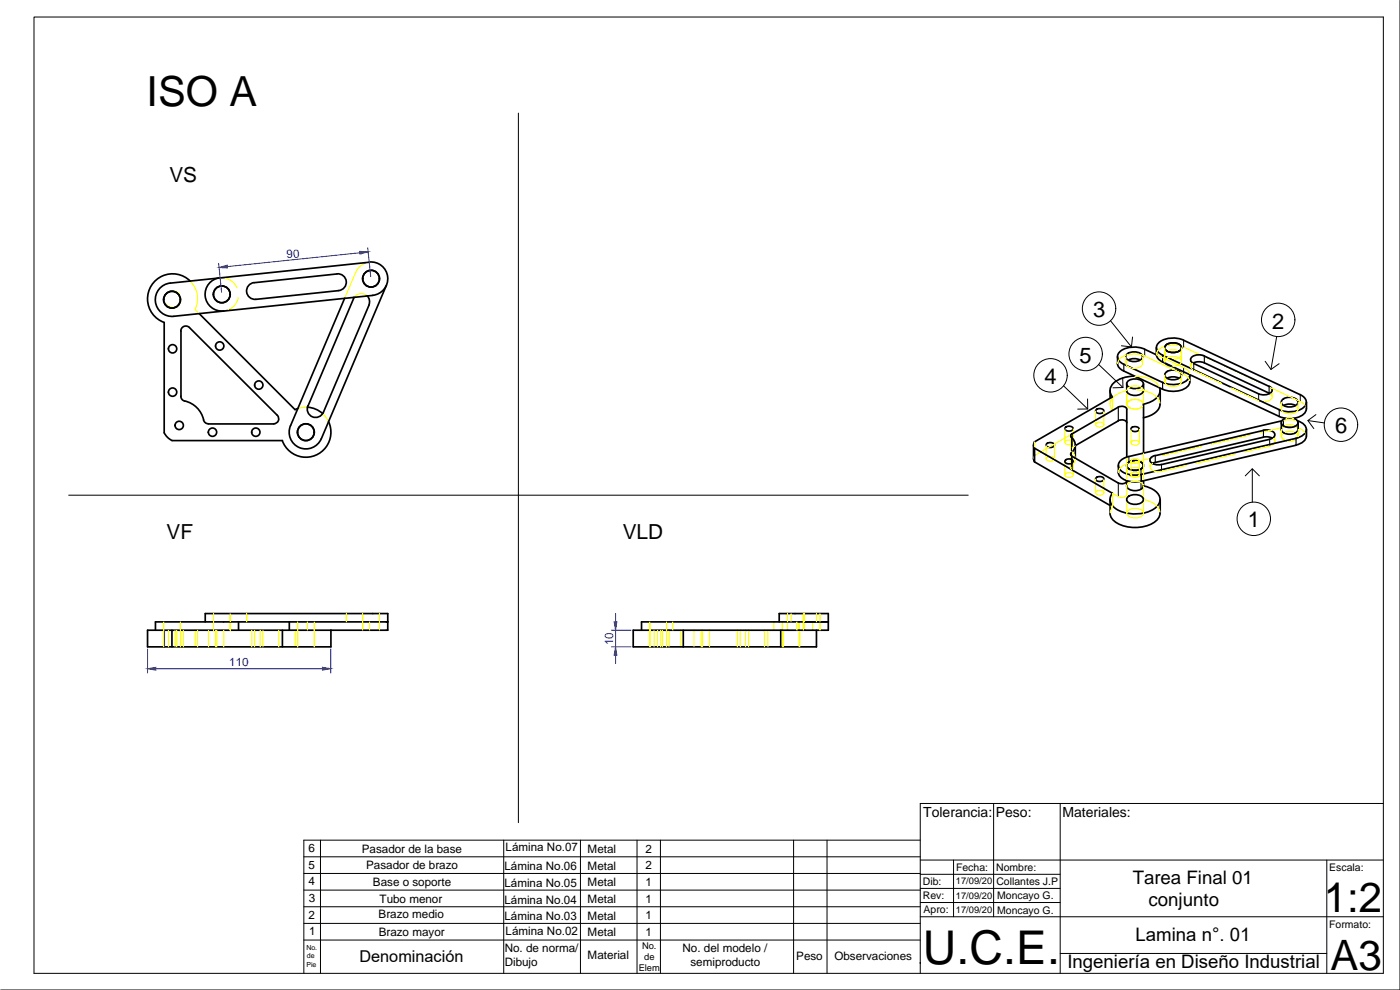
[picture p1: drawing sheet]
<svg xmlns="http://www.w3.org/2000/svg" width="420mm" height="297mm" viewBox="0 0 420 297" stroke-linecap="round" stroke-linejoin="round" font-family="sans-serif">
<!-- layer: MD_Oculto -->
<g fill="none" stroke="#ff0" stroke-width=".34">
<path d="M110.8 78.7a4.8 4.8 0 0 0-4 3l-3.4 7.8M53.8 88.2a2.5 2.5 0 0 0-2.8-.9 2.5 2.5 0 0 0-1.7 2.4M54.3 89.7a2.46 2.46 0 0 1-1.7 2.4 2.46 2.46 0 0 1-2.8-1M57.1 84.3a7.4 7.4 0 0 1 1.4 8.6l1.3 1.2M66.1 83.4a5 5 0 0 1 5.1 3M71.5 89.3a4.8 4.8 0 0 1-4.4 4M110.2 88.8a2.47 2.47 0 0 0-3.9 .4M333.2 119.5v1.8M335.4 109.1a3.9 3.9 0 0 1 4.1-2.9h1.7l1.6 .3 12.4 5.8a2.88 2.88 0 0 1 1.9 2.2M337.9 107v2.1M338.2 117.2a6.3 6.3 0 0 0-5 3.4 2.8 2.8 0 0 0 .7 2.5v-4M338.2 117.2a2.93 2.93 0 0 1 4.3-1l.5 .5 .2 .5v4.1"/>
<path d="M338.2 117.2v4.1M338.6 108.1a1.14 1.14 0 0 0-.7 1.2 1.14 1.14 0 0 0 1.1 1 3.2 3.2 0 0 0 3.9-.9l-.2-.9-.5-.4M340.6 112.9a7.5 7.5 0 0 1 7.4 3.5M341.1 117a8.6 8.6 0 0 1 6.8 3l.3 1.3M342.9 107v2.1M347 106.4a4 4 0 0 1 4.2-2.9h1.7l1.6 .3 10.1 4.7M347 106.5l8.2 3.8a2.75 2.75 0 0 1 1.9 2.1M349.6 104.3v4.1M349.6 112.5v2M349.8 105.8a3.4 3.4 0 0 1 4.7 .2 1.49 1.49 0 0 1-1.7 1.7 2.49 2.49 0 0 1-3.2-1.4zM349.8 109a1.27 1.27 0 0 1 1.1-1.9 2.75 2.75 0 0 1 3.7 1.4 2.59 2.59 0 0 1-3.1 1.3M350.3 113.5a1.14 1.14 0 0 0-.7 1.3 1.14 1.14 0 0 0 1.1 .9 3.2 3.2 0 0 0 3.8-.9v-.6l-.7-.7"/>
<path d="M354.6 104.3v4.1M354.6 112.5v2M357.3 107.9v2.1M358.1 109a1.09 1.09 0 0 0-.8 1.1 1.09 1.09 0 0 0 1 1l8.3 3.9M367.3 109.8l10.9 5M369.4 116.3l8.3 3.9a2.86 2.86 0 0 0 4.1-1.2l-.7-.9M380.9 116.1l9.3 4.4a3.1 3.1 0 0 1 1.9 2.2M381.8 117v2.1M92.3 122.2l-2.9 .4M96.9 124.1l1.7 2.4M310.5 132.6v1.9M313.9 133.5v4.1"/>
<path d="M314 137.4l.7-.4a1.13 1.13 0 0 1 1.7 .9 1.4 1.4 0 0 1-2.4-.4zM316.4 133.5v4.1M319.6 128.6v4.1M319.6 138.5v4M320 132.2l.6-.2a1.02 1.02 0 0 1 1.4 1 1.41 1.41 0 0 1-2.4-.4zM321.3 130.8v4.1M321.3 136.3v4.1M321.8 130.2l-11.3 6.5-.3 .9M322.1 128.6v4.1M322.1 138.5v4M322.7 133.7l-1.1 .7-.3 .5a5 5 0 0 1 1.3 3.3l-1.2 2v.5l.4 .3M322.7 137.5v.1"/>
<path d="M328.8 123.3v4.1M328.9 127.1a1.36 1.36 0 0 1 2.4 .5l-1.1 .5a.95 .95 0 0 1-1.3-1zM331.3 123.3v4.1M338.2 137.2v7M338.5 120.6a3.2 3.2 0 0 1 4.7 .5 2.21 2.21 0 0 1-2.9 1.6 1.67 1.67 0 0 1-2-1.9zM338.6 120.5a3.4 3.4 0 0 1 4.5 .4 1.49 1.49 0 0 1-1.7 1.8 2.55 2.55 0 0 1-3.2-1.4zM339.4 128.8v4M339.4 138.3v4.1M339.5 138l.9-.4a.91 .91 0 0 1 1.1 .1 .91 .91 0 0 1 .3 1l-1 .4a.98 .98 0 0 1-1.3-1.1zM339.6 132.4l.6-.2a1.13 1.13 0 0 1 1.7 .8 1.38 1.38 0 0 1-2.4-.3zM341.9 128.8v4M341.9 138.3v4.1"/>
<path d="M343.2 136v8.3M345.1 138v2.1M345.9 139.1a1.17 1.17 0 0 0-.7 1.2 1.17 1.17 0 0 0 1 1l1.9 .2 7.9-1.8M345.9 137.4l-8.5 2.2a2.76 2.76 0 0 0-1.7 2.1M360.6 134l-11.8 2.7M370.7 136.3l-11.8 2.7M375.2 130.5l-11.7 2.8M378.1 129.9l7.1-1.7a6 6 0 0 1 6.8 2.2l.1 .5M381.9 131.5a1.17 1.17 0 0 1 .7 1.3 1.17 1.17 0 0 1-1.1 .9l-7.9 1.9M382.6 130.5v2M384.6 130.9v-2.1a2.96 2.96 0 0 1 4.2-1l.6 .5 .2 .5v2.1M384.6 120.7v2"/>
<path d="M384.7 126.3l3.1-.3 1.6 .3M384.9 130.2a3.2 3.2 0 0 1 4.7 .5 2.21 2.21 0 0 1-2.9 1.6 1.67 1.67 0 0 1-2-1.8zM385 130.1a3.5 3.5 0 0 1 4.5 .4 1.94 1.94 0 0 1-2.6 1.8 1.87 1.87 0 0 1-2.3-1.7zM385.3 121.7a1.16 1.16 0 0 0-.7 1.3 1.16 1.16 0 0 0 1.1 .9 2.94 2.94 0 0 0 3.9-1.2l-.2-.5-.6-.5M385.9 125.5l.9-.1 1.4 .1M389.6 120.7v2M319.7 142.2l.1-.1a1.43 1.43 0 0 1 2.3 .5 1.42 1.42 0 0 1-2.5-.2zM328.8 143.7v4.2M328.9 147.6l.9-.5a1.04 1.04 0 0 1 1.5 1 1.52 1.52 0 0 1-2.5-.3zM331.3 143.7v4.2M333.2 151.7l.7 .4M333.9 152.1v-4.1l1.9 1.1a1.67 1.67 0 0 0 2.4-.7v-2.6a2.7 2.7 0 0 1 3.6-1.3l1 .5 .4 .8v8.2"/>
<path d="M333.9 152.1l-.7 1.9M338.2 149.9v4.1M338.4 141.1a3.4 3.4 0 0 1 4.7 .2 1.49 1.49 0 0 1-1.7 1.8 2.55 2.55 0 0 1-3.2-1.4zM338.6 153.1a3.4 3.4 0 0 1 4.5 .5 1.49 1.49 0 0 1-1.7 1.7 2.55 2.55 0 0 1-3.2-1.3zM339.6 142l.6-.2a1.13 1.13 0 0 1 1.7 .8 1.4 1.4 0 0 1-2.4-.3zM343.2 149.9a5.5 5.5 0 0 1 5 4.1M49.1 186.6v7.5M50.5 189.1v5M52.5 189.1v5M53 189.1v5M54.1 186.6v7.5M54.3 189.1v5"/>
<path d="M55 189.1v5M58.5 189.1v5M59.3 189.1v5M62.6 189.1v5M64.1 184.1v5M64.7 189.1v5M65.1 189.1v5M67.2 189.1v5M69.1 184.1v5M74 184.1v2.5M75.6 189.1v5M76.4 189.1v5"/>
<path d="M78.1 189.1v5M78.9 189.1v5M83.7 189.1v5M88.6 189.1v5M89.3 186.6v7.5M92.2 186.6v2.5M94.3 186.6v7.5M103.9 184.1v2.5M108.8 184.1v5M110.9 186.6v2.5M113.9 184.1v5M195 186.6v7.5"/>
<path d="M196.3 189.1v5M197.4 189.1v5M198.3 189.1v5M198.8 189.1v5M200 186.6v7.5M200.8 189.1v5M201.9 186.6v2.5M204.3 189.1v5M208.3 189.1v5M210.4 189.1v5M210.8 189.1v5M212.9 189.1v5"/>
<path d="M221.3 189.1v5M222.2 189.1v5M223.8 189.1v5M224.7 189.1v5M229.4 189.1v5M230.5 189.1v5M232.3 186.6v2.5M234.8 186.6v7.5M235 189.1v5M236.3 184.1v5M237.4 184.1v2.5M239.2 186.6v2.5"/>
<path d="M239.8 186.6v7.5M240 189.1v5M241.1 184.1v5M241.4 184.1v5M243.9 186.6v2.5M245 184.1v2.5M246.1 184.1v5"/>
</g>
<!-- layer: MD_Visible -->
<g fill="none" stroke="#000" stroke-width=".51">
<path d="M110.8 78.7l-59.7 6.2M110.8 78.6a5 5 0 0 1 5.5 4.5 5 5 0 0 1-4.4 5.5l-44.8 4.7M51.1 84.9a5 5 0 0 0-4.5 5.5 5 5 0 0 0 5.5 4.5M54.3 99.3a1.5 1.5 0 0 1 .9-1.4 1.5 1.5 0 0 1 1.6 .4l26.4 26.3a1.5 1.5 0 0 1 .3 1.6 1.5 1.5 0 0 1-1.4 1h-19.5l-1.1-.5-.4-.7M54.3 99.3v19.6M57.1 84.3a7.5 7.5 0 0 0-11.7 1.4 7.5 7.5 0 0 0 3.9 11.1v33.1M59.8 94.1l28.8 28.8 .8-.3M66 83.3a5 5 0 0 0-4.4 5.5 5 5 0 0 0 5.5 4.5M67.1 93.3l-14.9 1.6M76.3 84.8a2.52 2.52 0 0 0-2.3 2.8 2.52 2.52 0 0 0 2.8 2.2M101.1 82.2l-24.8 2.6M101.1 82.2a2.52 2.52 0 0 1 2.8 2.2 2.52 2.52 0 0 1-2.2 2.8l-24.9 2.6"/>
<path d="M103.4 89.5l-16.2 38.2a5 5 0 0 0 2.6 6.6 5 5 0 0 0 6.6-2.7M106.1 89.6l-13.7 32.1a2.52 2.52 0 0 0 1.3 3.4 2.52 2.52 0 0 0 3.3-1.4M106.3 89.2l-.2 .3M110.2 88.7l.7 1.3-.2 1.5-13.7 32.3M116 85.6l-19.6 46M54.3 118.9l.2 .8a2.29 2.29 0 0 0 1.9 .9 7.5 7.5 0 0 1 4.7 5.4M333.2 117.2v2.3M335.4 107a3.5 3.5 0 0 0 .5 3.3l1.3 1 11.7 5.5M338.2 115.2l-.1 2a2.9 2.9 0 0 0 4.3 1l.7-.6 .1-2.4M338.2 106.3a3.4 3.4 0 0 1 4.6 .4 1.58 1.58 0 0 1-1.8 1.7h-1.3a1.44 1.44 0 0 1-1.4-.5 1.44 1.44 0 0 1-.1-1.6zM338.4 114.4a3.4 3.4 0 0 1 4.7 .4 1.58 1.58 0 0 1-1.8 1.8h-1.3a1.44 1.44 0 0 1-1.5-.6 1.44 1.44 0 0 1-.1-1.6zM338.6 108l1.8-.4 1.8 .4"/>
<path d="M340.5 112.8a8 8 0 0 0-7.1 3.2 2.7 2.7 0 0 0 .5 3.1l-23.4 13.5-.3 .7 .3 1.2M343.5 104.8l3.5 1.7M343.5 104.8a7.3 7.3 0 0 0-7.6 .9 2.18 2.18 0 0 0 1.4 3.6l11.6 5.4a7.3 7.3 0 0 0 7.7-.9l.5-1.4M347 104.3v2.1M347 106.3l.5 1.3 1.4 1M348 116.3a3.6 3.6 0 0 1-2.7 4.3l-2.2 .7M348.2 117.2v4.1M348.9 106.6l35 16.3M348.9 108.6l35 16.4M349.8 109l.9 .6 .8 .2M349.9 103.6a3.4 3.4 0 0 1 4.6 .3 1.58 1.58 0 0 1-1.8 1.8h-1.3a1.44 1.44 0 0 1-1.4-.5 1.44 1.44 0 0 1-.1-1.6zM349.9 111.8a3.4 3.4 0 0 1 4.6 .3 1.58 1.58 0 0 1-1.8 1.8h-1.3a1.44 1.44 0 0 1-1.4-.6 1.44 1.44 0 0 1-.1-1.5z"/>
<path d="M350.3 113.5l1.8-.4 1.7 .4M355.2 102.1l35 16.3M355.2 102.1a7.3 7.3 0 0 0-7.6 .9 2.18 2.18 0 0 0 1.3 3.6M357.1 112.5v2M357.1 114.5a3.7 3.7 0 0 1-3.5 2.8h-2.8l-1.9-.5M358 109l1.7-.5 1.7 .4 19.7 9.1M358.3 109.1l19.4 9.1M361.4 106.8a3.2 3.2 0 0 0-4.1 .9 1.24 1.24 0 0 0 .9 1.3M361.4 106.8l19.5 9.1a1.18 1.18 0 0 1 .9 1.2 1.18 1.18 0 0 1-1 1.1l-1.9 .3-1.2-.3M384.8 119.9a3.4 3.4 0 0 1 4.7 .4 1.58 1.58 0 0 1-1.8 1.8h-1.3a1.44 1.44 0 0 1-1.5-.6 1.44 1.44 0 0 1-.1-1.6zM390.2 118.4a2.28 2.28 0 0 1 1.8 2.2 2.28 2.28 0 0 1-1.7 2.3 8 8 0 0 1-6.4 0M49.3 129.8l.9 1.4 1.4 1"/>
<path d="M51.6 132.2h33.2M92.3 122.2l2.8 .7 1.7 1.2M98.6 126.5a7.5 7.5 0 0 1-3.9 10.1 7.5 7.5 0 0 1-10-4.4M310.2 133.5v4.1l.3 .9M310.5 134.5l23.4 13.5a3.1 3.1 0 0 0 1.3 4.9 11.1 11.1 0 0 0 12-.9 2.98 2.98 0 0 0-.8-4.9l-1.5-.8-1.8-.5M310.5 134.5v4.1M310.5 138.6l22.7 13.1M314 133.2a1.51 1.51 0 0 1 2.4 .3 1.42 1.42 0 0 1-2.5 0zM319.7 128.3a1.51 1.51 0 0 1 2.4 .3 1.42 1.42 0 0 1-2.5 0zM319.7 138.2a1.51 1.51 0 0 1 2.4 .2 1.42 1.42 0 0 1-2.5 0zM321.8 130.1l-.3 .3-.2 .5a3.1 3.1 0 0 1 0 5.2l.2 .6 .3 .2M321.8 136.9l13.8 8"/>
<path d="M322.7 133.5v4M328.9 123a1.51 1.51 0 0 1 2.4 .3 1.42 1.42 0 0 1-2.5 0zM335.6 126.2a1.79 1.79 0 0 1 2.6 .6M335.6 126.3l-12.9 7.4M335.7 139.7v2M338.2 122.8a1.79 1.79 0 0 0-2.6-.6l-13.8 8M338.2 122.8v14.4M338.4 138.9a3.4 3.4 0 0 1 4.7 .4 1.58 1.58 0 0 1-1.8 1.8h-1.3a1.44 1.44 0 0 1-1.5-.6 1.44 1.44 0 0 1-.1-1.6zM338.8 137a3.1 3.1 0 0 0-3.1 3.2 5.4 5.4 0 0 0 5.9 2.3l.9-.1M339.5 128.5a1.51 1.51 0 0 1 2.4 .2 1.42 1.42 0 0 1-2.5 0zM343.2 121.3v14.7M348.1 121.2a4.8 4.8 0 0 1-4 3.9l-1 .2"/>
<path d="M379.1 129.1l1.4-.1a1.84 1.84 0 0 1 2.1 1.6 1.92 1.92 0 0 1-1.6 1.2l-32.4 7.6-1.3 .1a1.84 1.84 0 0 1-2.2-1.7 1.92 1.92 0 0 1 1.6-1.1M379.1 131.2l1.5-.1 1.3 .4M379.2 131.2l-33.4 7.9M379.2 129.1l-32.5 7.6M384.6 126.8l-.1 2a2.9 2.9 0 0 0 4.3 1.1l.7-.7 .1-.4M384.7 126.3l-45.9 10.7M385.3 121.7l1.7-.5 1.8 .5M385.9 125.5a1.31 1.31 0 0 0-1.4 1.4 1.31 1.31 0 0 0 1.4 1.2 3.2 3.2 0 0 0 3.6-1 1.31 1.31 0 0 0-1.3-1.6M389 133.6l-46.4 10.8M389.4 126.3a2.75 2.75 0 0 1 2.5 3.1l-1 1.3-2 .8-46.3 10.9M389.6 126.8v2M392 122.7a3.7 3.7 0 0 1-3.5 2.8h-2.7l-1.9-.6"/>
<path d="M392 130.9a3.3 3.3 0 0 1-3.1 2.6M392.1 120.7v2M392.1 128.8v2.1M328.9 143.4a1.51 1.51 0 0 1 2.4 .3 1.42 1.42 0 0 1-2.5 0zM333.1 153.9a5.4 5.4 0 0 0 5.2 4.1 10.5 10.5 0 0 0 9-2.1l.8-1.3v-.7M333.2 149.9v4.1M335.6 141.7a3.9 3.9 0 0 0 4.2 2.9l2.7-.2M338.2 144.3a1.79 1.79 0 0 1-2.6 .6M338.2 144.2l-.1 1.6a2.9 2.9 0 0 0 4.3 1l.7-.7 .1-1.8M338.4 149.1a3.4 3.4 0 0 1 4.7 .4 1.58 1.58 0 0 1-1.8 1.8h-1.3a1.44 1.44 0 0 1-1.5-.6 1.44 1.44 0 0 1-.1-1.6zM348.2 149.9v4.1M49.3 189.1h-5v5h5v-5h2.3"/>
<path d="M61.6 186.6v-2.5h54.8v5h-17.1M71.6 186.6v2.5M84.8 189.1h-33.2v5h-2.3M86.8 186.6h-40.1v2.5M86.8 186.6h29.6M86.8 186.6v2.5M99.3 189.1v5h-14.5M99.3 189.1h-14.5v5h-33.2M205.1 189.1v5M233.8 186.6v-2.5h14.8v5h-58.6v5h15.1M234.3 189.1v5h-29.2M245 189.1v5h-10.7"/>
<path d="M248.6 186.6h-56.1v2.5"/>
<circle cx="51.6" cy="89.9" r="2.52"/>
<circle cx="66.6" cy="88.3" r="2.52"/>
<circle cx="111.4" cy="83.6" r="2.52"/>
<circle cx="51.8" cy="104.7" r="1.25"/>
<circle cx="51.8" cy="117.7" r="1.25"/>
<circle cx="65.9" cy="103.8" r="1.25"/>
<circle cx="77.7" cy="115.5" r="1.25"/>
<circle cx="53.8" cy="127.6" r="1.25"/>
<circle cx="63.8" cy="129.7" r="1.25"/>
<circle cx="76.8" cy="129.7" r="1.25"/>
<circle cx="91.8" cy="129.7" r="2.52"/>
</g>
<!-- layer: MD_Oculta fina -->
<g fill="none" stroke="#000" stroke-width=".3">
<path d="M343.5 104.8v2M355.2 102.1v2M355.2 110.3v2M358.3 109.1v2M377.7 118.2v2M390.2 118.4v2.1M321.6 131.2v4.1M321.6 136.8v3.1M321.8 131.4v2.9M321.8 136.9v4.1M338.8 137v2.1M348.6 139.4v2"/>
<path d="M381 131.8v2M385.2 126.2v2M335.6 144.9v4.1M342.4 140.7v3.7"/>
</g>
<!-- layer: MD_Visible fina -->
<g fill="none" stroke="#000" stroke-width=".34">
<path d="M337.3 109.3v2M348.9 106.6v2M348.9 114.8v2M361.4 106.8v2.1M380.9 115.9v2.1M321.6 135.8v1M321.8 130.2v1.2M335.6 122.2v4.1M346.7 136.7v2.1M379.2 129.1v2.1M383.9 122.9v2.1M389 131.5v2.1"/>
<path d="M342.4 144.4v2.4M342.6 142.4v2"/>
</g>
<!-- layer: 0 -->
<g fill="none" stroke="#000" stroke-width=".3">
<path d="M10.2 5.1h405v286.9h-405zM420.2 .1v296.9h-420M155.6 33.9v212.9M333.3 96.3l6.3 7.8M319.2 115.8l7.2 6.9M326.4 119.7v3l-3 .1M329.7 109.4l7.3 6.9M336.9 113.3l.1 3-3 .1M339.9 101.1l-.3 3-3-.4M379.7 108.4l1.7 2.5 2.5-1.8M383.2 101l-1.8 9.9M392.5 126.2l5 .7"/>
<path d="M394.9 124.4l-2.4 1.8 1.8 2.4M20.6 148.6h270M373.7 142.8l2.1-2.1 2.2 2.1M375.8 140.7v10M91.2 257.1h185M96.2 252.1v39.9M151.2 252.1v39.9M174.2 252.1v39.9M191.2 252.1v39.9M198.2 252.1v39.9M238.2 252.1v39.9M248.2 252.1v39.9"/>
<path d="M276.2 258h139M276.2 252.1h-185v39.9M286.2 258v17.1M298.2 241.1v34M318.2 241.1v50.9M398.2 258v34M415.2 241.1h-139v50.9M91.2 277.1h185M91.2 272.1h185M91.2 267.1h185M91.2 262.1h185M276.2 275.1h139"/>
<path d="M276.2 270.8h42M276.2 266.6h42M276.2 262.3h42M91.2 282.1h185M276.2 289.1h.1M318.2 286.1h80"/>
<circle cx="329.8" cy="92.6" r="5"/>
<circle cx="383.6" cy="96" r="5"/>
<circle cx="315.3" cy="112.6" r="5"/>
<circle cx="325.8" cy="106.2" r="5"/>
<circle cx="402.4" cy="127.4" r="5"/>
<circle cx="376.3" cy="155.7" r="5"/>
</g>
<!-- layer: Cotas -->
<path d="M65.6 79l.9 8.7M108 75.8l-39.8 4.2M110.4 74.3l.9 8.7M44.3 194.7v7.2M99.3 194.7v7.2M183.5 194.1h5.9M183.5 189.1h5.9M184.7 184.1v2.5M184.7 189.1v5M184.7 196.6v2.5M46.8 200.6h50" fill="none" stroke="#00d" stroke-width=".3"/>
<g fill="#00d" stroke="#00d" stroke-width=".3">
<path d="M65.7 80.2l2.5-.6v.8z"/>
<path d="M108 75.4l2.5 .2-2.5 .6z"/>
<path d="M96.8 200.2l2.5 .4-2.5 .5z"/>
<path d="M44.3 200.6l2.5-.4v.9z"/>
<path d="M184.7 194.1l.4 2.5h-.8z"/>
<path d="M184.3 186.6h.8l-.4 2.5z"/>
</g>
<text font-size="14" x="277" y="289.2">U.C.E.</text>
<g font-size="12.6">
<text x="397.3" y="273.7">1:2</text>
<text x="399.3" y="290.9">A3</text>
</g>
<text font-size="12.5" x="44" y="31.8">ISO A</text>
<g font-size="6.6">
<text x="328.1" y="95.2">3</text>
<text x="381.8" y="98.6">2</text>
<text x="324" y="108.9">5</text>
<text x="313.5" y="115.3">4</text>
<text x="400.7" y="130">6</text>
<text x="374.5" y="158.3">1</text>
</g>
<g font-size="6.2">
<text x="50.8" y="54.5">VS</text>
<text x="50" y="161.8">VF</text>
<text x="186.9" y="161.7">VLD</text>
</g>
<g font-size="5.6">
<text x="339.9" y="265.2">Tarea Final 01</text>
<text x="344.7" y="271.9">conjunto</text>
<text x="340.8" y="282.3">Lamina n°. 01</text>
<text x="320.3" y="290.5">Ingeniería en Diseño Industrial</text>
</g>
<text font-size="4.9" x="107.9" y="288.8">Denominación</text>
<g font-size="4.2">
<text x="277.1" y="245.1">Tolerancia:</text>
<text x="298.9" y="245.1">Peso:</text>
<text x="318.9" y="245.1">Materiales:</text>
</g>
<g font-size="3.5" fill="#00d">
<text x="86.1" y="77.5" transform="rotate(-6 86.1 77.5)">90</text>
<text x="184.1" y="193.6" transform="rotate(-90 184.1 193.6)">10</text>
<text x="68.8" y="200">110</text>
</g>
<g font-size="3.5">
<text x="92.6" y="255.7">6</text>
<text x="108.6" y="255.8">Pasador de la base</text>
<text x="151.7" y="255.5">Lámina No.07</text>
<text x="176.4" y="255.9">Metal</text>
<text x="193.8" y="255.8">2</text>
<text x="92.5" y="260.6">5</text>
<text x="109.9" y="260.7">Pasador de brazo</text>
<text x="151.4" y="261.1">Lámina No.06</text>
<text x="176.4" y="260.9">Metal</text>
<text x="193.8" y="260.8">2</text>
<text x="92.6" y="265.5">4</text>
<text x="111.9" y="266">Base o soporte</text>
<text x="151.4" y="266.1">Lámina No.05</text>
<text x="176.4" y="265.9">Metal</text>
<text x="193.8" y="265.8">1</text>
<text x="92.6" y="275.7">2</text>
<text x="92.7" y="270.6">3</text>
<text x="113.6" y="275.5">Brazo medio</text>
<text x="113.9" y="270.9">Tubo menor</text>
<text x="151.4" y="271.1">Lámina No.04</text>
<text x="176.4" y="275.9">Metal</text>
<text x="176.4" y="270.9">Metal</text>
<text x="193.8" y="270.8">1</text>
<text x="193.8" y="275.8">1</text>
<text x="92.8" y="280.7">1</text>
<text x="113.7" y="280.9">Brazo mayor</text>
<text x="151.4" y="276.2">Lámina No.03</text>
<text x="151.7" y="280.5">Lámina No.02</text>
<text x="176.4" y="280.9">Metal</text>
<text x="193.8" y="280.8">1</text>
<text x="151.5" y="285.7">No. de norma/</text>
<text x="176.4" y="287.8">Material</text>
<text x="204.9" y="285.7">No. del modelo /</text>
<text x="239" y="288">Peso</text>
<text x="250.4" y="287.9">Observaciones</text>
<text x="151.5" y="289.9">Dibujo</text>
<text x="207.2" y="289.8">semiproducto</text>
</g>
<g font-size="3.1">
<text x="286.9" y="261.3">Fecha:</text>
<text x="299" y="261.3">Nombre:</text>
<text x="398.9" y="261.3">Escala:</text>
<text x="276.9" y="265.5">Dib:</text>
<text x="276.9" y="269.8">Rev:</text>
<text x="299" y="265.6">Collantes J.P</text>
<text x="299.3" y="269.9">Moncayo G.</text>
<text x="277.2" y="274.1">Apro:</text>
<text x="299.3" y="274.1">Moncayo G.</text>
<text x="398.9" y="278.3">Formato:</text>
</g>
<g font-size="2.8">
<text x="286.9" y="269.6">17/09/20</text>
<text x="286.9" y="265.3">17/09/20</text>
<text x="286.9" y="273.8">17/09/20</text>
<text x="192.7" y="284.6">No.</text>
<text x="193.3" y="287.9">de</text>
<text x="191.7" y="291.3">Elem</text>
</g>
<g font-size="2.1">
<text x="91.9" y="285.1">No.</text>
<text x="92.1" y="287.6">de</text>
<text x="91.9" y="290.1">Pie</text>
</g>
</svg>
